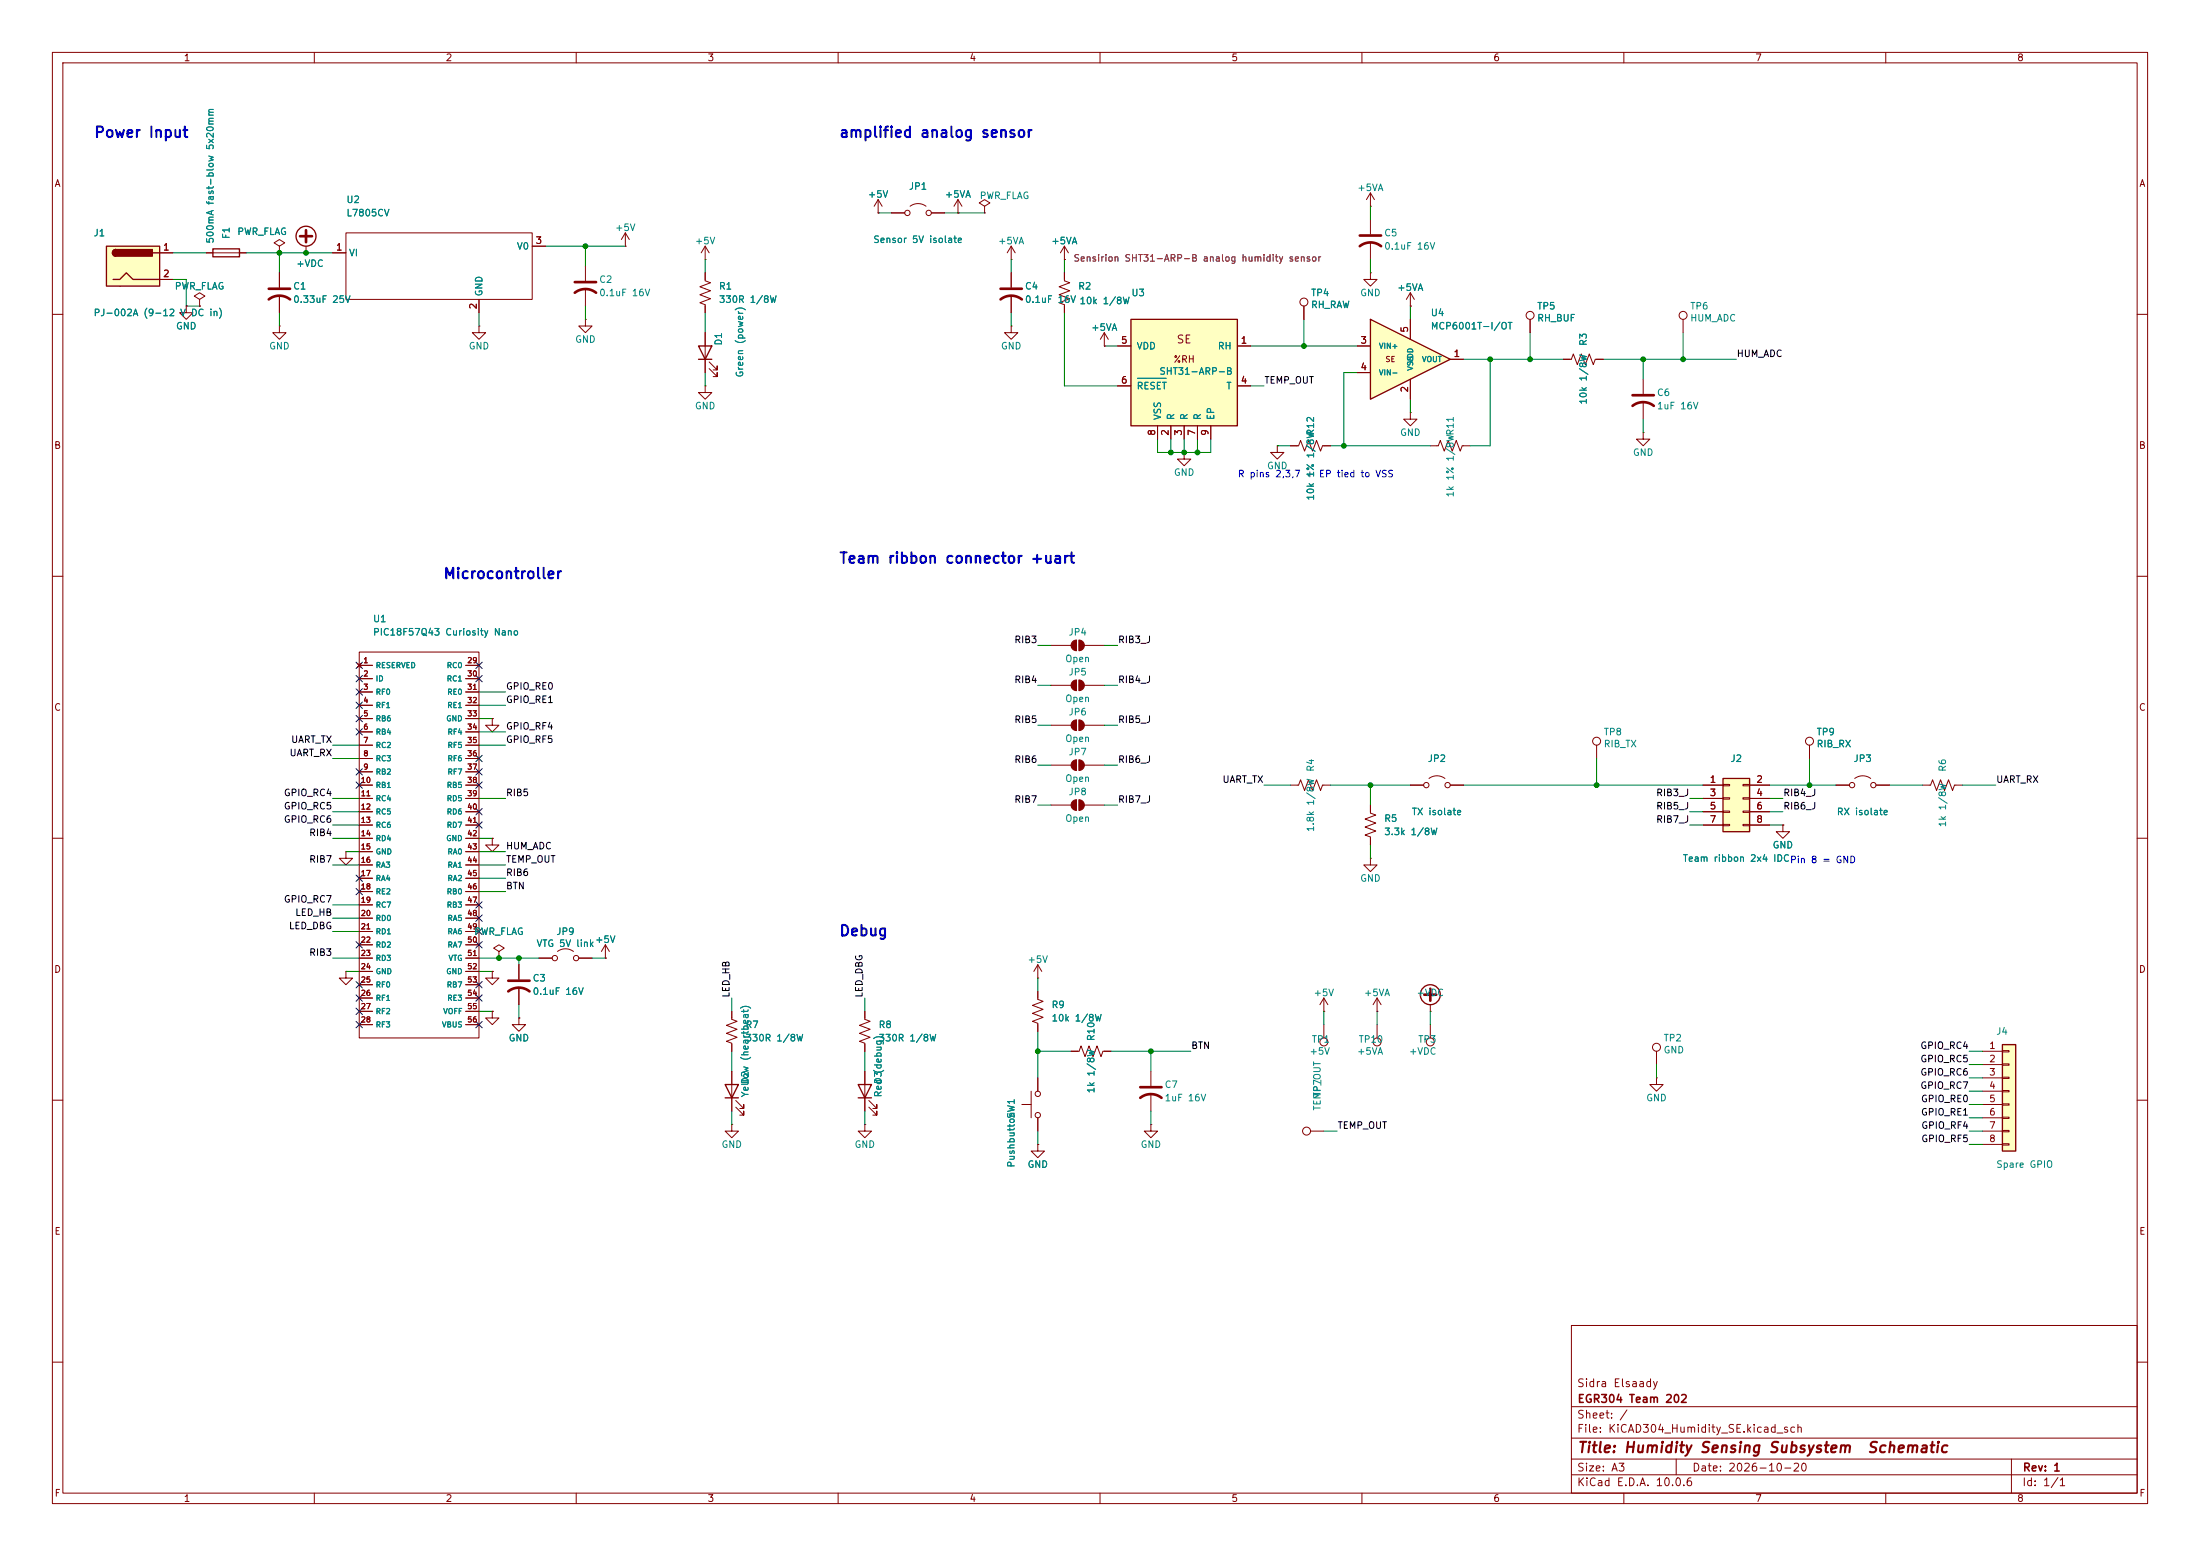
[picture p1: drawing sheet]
<svg xmlns="http://www.w3.org/2000/svg" width="420mm" height="297mm" viewBox="0 0 420 297" stroke-linecap="round" stroke-linejoin="round" font-family="sans-serif">
<g fill="none" stroke="#840000" stroke-width=".19">
<path d="M10 10h400v277h-400zM12 12h396v273h-396zM60 10v2M110 10v2M160 10v2M210 10v2M260 10v2M310 10v2M360 10v2M188 39.4l1-.7-1-.6-1.1 .6 1.1 .7v1.2M134.6 52.1v1.5l1 .4-2 .7 2 .8-2 .8 2 .7-2 .8 1 .4v1.5M188 40.6h.1"/>
<path d="M10 60h2M111.8 61v1.2h1.2l-1.2 1.3-1.3-1.3h1.3M111.8 61h.1M313.7 72.4v2.8M313.7 76.7v3.3M408 60h2M273 85.1h1.6l.4-1 .7 2 .8-2 .7 2 .8-2 .8 2 .3-1h1.6M10 110h2M408 110h2M10 160h2M408 160h2M99.1 184.2v2.7"/>
<path d="M99.1 188.5v3.3M139.7 193v1.6l1 .3-2 .8 2 .8-2 .7 2 .8-2 .8 1 .3v1.6M198.1 186.7h.1M198.1 184.2l-.7 1.2M198.1 184.2l.8 1.2M198.1 184.2v2.5M10 210h2M139.7 214.6v1.3h1.3l-1.3 1.3-1.3-1.3h1.3M139.7 214.6h.1M139.7 204.5v7.6M140.5 211.3l1.5 1.6v-.8v.8h-.8M140.5 210.1l1.5 1.5v-.8v.8h-.8"/>
<path d="M165.1 214.6v1.3h1.3l-1.3 1.3-1.3-1.3h1.3M165.1 214.6h.1M165.1 204.5v7.6M165.9 211.3l1.5 1.6v-.8v.8h-.8M165.9 210.1l1.5 1.5v-.8v.8h-.8M316.2 205.7v1.3h1.3l-1.3 1.3-1.2-1.3h1.2M316.2 205.7h.1M316.2 200.7v2.5M408 210h2M300 253h108v32h-108zM10 260h2M300 278.5h108"/>
<path d="M300 274.5h108M300 268.5h108M320 278.5v3M384 278.5v6.5M408 260h2M60 285v2M110 285v2M160 285v2M210 285v2M260 285v2M300 281.5h108M310 285v2"/>
<path d="M360 285v2"/>
<circle cx="316.2" cy="199.9" r=".76"/>
</g>
<path d="M311.7 77.5a3.3 3.3 0 0 1 4 0M311.7 75.4h4M97 189.2a3.3 3.3 0 0 1 4.1 0M97 187.2h4.1" fill="none" stroke="#840000" stroke-width=".51"/>
<path d="M138.4 207h2.6l-1.3 2.6zM138.4 209.6h2.6M163.8 207h2.6l-1.3 2.6zM163.8 209.6h2.6" fill="none" stroke="#840000" stroke-width=".25"/>
<path d="M382.3 199.4h2.5v20.3h-2.5z" fill="#ffffc2"/>
<path d="M382.3 199.4h2.5v20.3h-2.5z" fill="none" stroke="#840000" stroke-width=".25"/>
<g fill="none" stroke="#840000" stroke-width=".19">
<path d="M203.2 52.1v1.5l1 .4-2 .7 2 .8-2 .8 2 .7-2 .8 1 .4v1.5M210.8 66h.1M210.8 63.5l-.7 1.3M210.8 63.5l.8 1.3M210.8 63.5v2.5M68.2 126.6l.8 .8M68.6 124.5h22.8v73.6h-22.8zM68.6 127h2.5M68.6 129.5h2.5M68.6 132.1h2.5M68.6 134.6h2.5M68.6 137.2h2.5"/>
<path d="M68.6 139.7h2.5M69 126.6l-.8 .8M88.9 127h2.5M88.9 129.5h2.5M88.9 132.1h2.5M88.9 134.6h2.5M88.9 137.2h2.5M88.9 139.7h2.5M94 137.2v1.2h1.2l-1.2 1.3-1.3-1.3h1.3M94 137.2h.1M200.7 130.8h3.8M200.7 123.2h3.8"/>
<path d="M200.7 138.4h3.8M205.5 122.2v2M205.5 129.8v2M205.5 137.4v2M206 122.2v2M206 129.8v2M206 137.4v2M207 130.8h3.8M207 123.2h3.8M207 138.4h3.8M68.6 149.9h2.5M68.6 142.2h2.5"/>
<path d="M68.6 144.8h2.5M68.6 147.3h2.5M68.6 152.4h2.5M68.6 154.9h2.5M68.6 157.5h2.5M88.9 149.9h2.5M88.9 142.2h2.5M88.9 144.8h2.5M88.9 147.3h2.5M88.9 152.4h2.5M88.9 154.9h2.5M88.9 157.5h2.5"/>
<path d="M340.4 157.5v1.3h1.2l-1.2 1.2-1.3-1.2h1.3M340.4 157.5h.1M345.4 142.2v2.6M350.5 149.9h2.6M354.1 148.6a2.54 2.54 0 0 1 3 0M358.1 149.9h2.6M367 149.9h1.6l.3-1.1 .8 2.1 .8-2.1 .7 2.1 .8-2.1 .7 2.1 .4-1h1.5M68.6 160h2.5M68.6 162.6h2.5M68.6 165.1h2.5M68.6 167.6h2.5M68.6 170.2h2.5"/>
<path d="M68.6 172.7h2.5M68.6 175.3h2.5M68.6 177.8h2.5M88.9 160h2.5M88.9 162.6h2.5M88.9 165.1h2.5M88.9 167.6h2.5M88.9 170.2h2.5M88.9 172.7h2.5M88.9 175.3h2.5M88.9 177.8h2.5M94 160v1.3h1.2l-1.2 1.3-1.3-1.3h1.3"/>
<path d="M94 160h.1M68.6 180.3h2.5M68.6 182.9h2.5M68.6 185.4h2.5M68.6 188h2.5M68.6 190.5h2.5M68.6 193h2.5M68.6 195.6h2.5M88.9 180.3h2.5M88.9 182.9h2.5M88.9 185.4h2.5M88.9 188h2.5"/>
<path d="M88.9 190.5h2.5M88.9 193h2.5M88.9 195.6h2.5M94 193v1.3h1.2l-1.2 1.3-1.3-1.3h1.3M94 193h.1M94 185.4v1.3h1.2l-1.2 1.3-1.3-1.3h1.3M94 185.4h.1M378.5 200.7h3.8M378.5 203.2h3.8M378.5 205.7h3.8M378.5 208.3h3.8M378.5 210.8h3.8"/>
<path d="M378.5 213.4h3.8M378.5 215.9h3.8M378.5 218.4h3.8M382.3 200.5h1.2v.3h-1.2zM382.3 203.1h1.2v.2h-1.2zM382.3 205.6h1.2v.3h-1.2zM382.3 208.2h1.2v.2h-1.2zM382.3 210.7h1.2v.2h-1.2zM382.3 213.2h1.2v.3h-1.2zM382.3 215.8h1.2v.2h-1.2zM382.3 218.3h1.2v.3h-1.2z"/>
<circle cx="345.4" cy="141.5" r=".76"/>
<circle cx="353.6" cy="149.9" r=".51"/>
<circle cx="357.6" cy="149.9" r=".51"/>
</g>
<g fill="#840000" stroke="#840000" stroke-width=".19">
<path d="M204.8 130.1l.7-.3v2a1.02 1.02 0 0 1-.9-.6 1.02 1.02 0 0 1 .2-1.1z"/>
<path d="M206 129.8a1.02 1.02 0 0 1 1 1 1.02 1.02 0 0 1-1 1z"/>
<path d="M204.8 122.5l.7-.3v2a1.02 1.02 0 0 1-.9-.6 1.02 1.02 0 0 1 .2-1.1z"/>
<path d="M206 122.2a1.02 1.02 0 0 1 1 1 1.02 1.02 0 0 1-1 1z"/>
<path d="M204.8 137.7l.7-.3v2a1.02 1.02 0 0 1-.9-.6 1.02 1.02 0 0 1 .2-1.1z"/>
<path d="M206 137.4a1.02 1.02 0 0 1 1 1 1.02 1.02 0 0 1-1 1z"/>
</g>
<path d="M215.9 61h20.3v20.3h-20.3z" fill="#ffffc2"/>
<g fill="none" stroke="#840000" stroke-width=".25">
<path d="M40.6 47.5h5.1v1.5h-5.1zM133.3 66h2.6l-1.3 2.6zM133.3 68.6h2.6M215.9 61h20.3v20.3h-20.3z"/>
<circle cx="58.4" cy="45.1" r="1.9"/>
</g>
<g fill="none" stroke="#840000" stroke-width=".19">
<path d="M22.9 54.6h.1M38.1 57.2l1-.7-1-.6-1 .6 1 .7v1.2M38.1 58.4h.1M39.4 48.3h7.6M58.4 48.3h.1M58.4 47v1.3M63.5 48.3h2.5M66 44.5h35.6v12.7h-35.6zM91.4 57.2v2.5M101.6 47h2.5M111.8 50.8v2.8M111.8 55.1v3.3"/>
<path d="M119.4 47h.1M119.4 44.5l-.8 1.2M119.4 44.5l.7 1.2M119.4 44.5v2.5M134.6 49.5h.1M134.6 47l-.7 1.3M134.6 47l.8 1.3M134.6 47v2.5M53.3 62.2v1.3h1.3l-1.3 1.3-1.2-1.3h1.2M53.3 62.2h.1M134.6 73.7v1.2h1.3l-1.3 1.3-1.3-1.3h1.3M134.6 73.7h.1"/>
<path d="M134.6 63.5v7.6M135.4 70.4l1.5 1.5v-.8v.8h-.8M135.4 69.1l1.5 1.5v-.7v.7h-.8M213.4 66h2.5M213.4 73.7h2.5M236.2 66h2.6M236.2 73.7h2.6M321.3 61v2.5M221 81.3v2.5M223.5 81.3v2.5M226.1 86.4v1.2h1.2l-1.2 1.3-1.3-1.3h1.3M226.1 86.4h.1"/>
<path d="M226.1 81.3v2.5M228.6 81.3v2.5M231.1 81.3v2.5M243.8 85.1v1.3h1.3l-1.3 1.2-1.2-1.2h1.2M243.8 85.1h.1M246.4 85.1h1.5l.4-1 .7 2 .8-2 .8 2 .7-2 .8 2 .4-1h1.5M313.7 82.6v1.2h1.3l-1.3 1.3-1.3-1.3h1.3M313.7 82.6h.1M269.2 149.9h2.6M272.8 148.6a2.54 2.54 0 0 1 3 0M276.9 149.9h2.5M304.8 142.2v2.6"/>
<path d="M95.2 181.6l1.1-.6-1.1-.7-1 .7 1 .6v1.3M95.2 182.9h.1M99.1 194.3v1.3h1.2l-1.2 1.3-1.3-1.3h1.3M99.1 194.3h.1M102.9 182.9h2.5M106.4 181.6a2.54 2.54 0 0 1 3.1 0M110.5 182.9h2.5M115.6 182.9h.1M115.6 180.3l-.8 1.3M115.6 180.3l.7 1.3M115.6 180.3v2.6M195.1 210.8h1.7"/>
<path d="M196.8 208.3v5.1M198.1 218.4v1.3h1.3l-1.3 1.3-1.3-1.3h1.3M198.1 218.4h.1M198.1 205.7v2.6M198.1 213.4v2.5M250.2 215.9h2.5"/>
<circle cx="321.3" cy="60.2" r=".76"/>
<circle cx="272.3" cy="149.9" r=".51"/>
<circle cx="276.4" cy="149.9" r=".51"/>
<circle cx="304.8" cy="141.5" r=".76"/>
<circle cx="105.9" cy="182.9" r=".51"/>
<circle cx="110" cy="182.9" r=".51"/>
<circle cx="198.1" cy="208.8" r=".51"/>
<circle cx="198.1" cy="212.9" r=".51"/>
<circle cx="249.4" cy="215.9" r=".76"/>
</g>
<path d="M217.1 72.2h5.5" fill="none" stroke="#008484" stroke-width=".19"/>
<path d="M57.3 45.1h2.3M58.4 43.9v2.3M109.7 55.9a3.3 3.3 0 0 1 4.1 0M109.7 53.8h4.1" fill="none" stroke="#840000" stroke-width=".51"/>
<path d="M20.3 47h10.2v7.6h-10.2z" fill="#ffffc2"/>
<path d="M20.3 47h10.2v7.6h-10.2zM21.6 53.3h1.3l1.2-1.2 1.3 1.2h5.1M22.1 47.6a.64 .64 0 0 0-.6 .7 .64 .64 0 0 0 .6 .6M29.2 48.3h1.3" fill="none" stroke="#840000" stroke-width=".25"/>
<g fill="#840000" stroke="#840000" stroke-width=".25">
<path d="M21.6 47.8l.5-.2v1.3a.63 .63 0 0 1-.6-.4 .63 .63 0 0 1 .1-.7z"/>
<path d="M22.1 47.6h7v1.3h-7z"/>
</g>
<path d="M30.5 48.3h2.5M30.5 53.3h2.5M35.6 58.4v1.3h1.2l-1.2 1.3-1.3-1.3h1.3M35.6 58.4h.1M53.3 47l1.1-.6-1.1-.7-1 .7 1 .6v1.3M53.3 48.3h.1M53.3 52.1v2.8M53.3 56.4v3.3" fill="none" stroke="#840000" stroke-width=".19"/>
<path d="M51.3 57.2a3.3 3.3 0 0 1 4.1 0M51.3 55.1h4.1" fill="none" stroke="#840000" stroke-width=".51"/>
<path d="M328.9 148.6h5.1v10.2h-5.1z" fill="#ffffc2"/>
<path d="M328.9 148.6h5.1v10.2h-5.1z" fill="none" stroke="#840000" stroke-width=".25"/>
<g fill="none" stroke="#840000" stroke-width=".19">
<path d="M269.2 78.7v1.3h1.3l-1.3 1.3-1.2-1.3h1.2M269.2 78.7h.1M298.4 68.6h1.6l.4-1 .7 2 .8-2 .7 2 .8-2 .8 2 .3-1h1.6M325.1 149.9h3.8M325.1 152.4h3.8M325.1 154.9h3.8M325.1 157.5h3.8M328.9 149.7h1.3v.3h-1.3zM328.9 152.3h1.3v.2h-1.3zM328.9 154.8h1.3v.3h-1.3zM328.9 157.4h1.3v.2h-1.3zM332.7 149.7h1.3v.3h-1.3z"/>
<path d="M332.7 152.3h1.3v.2h-1.3zM332.7 154.8h1.3v.3h-1.3zM332.7 157.4h1.3v.2h-1.3zM334 149.9h3.8M334 152.4h3.8M334 154.9h3.8M334 157.5h3.8"/>
</g>
<path d="M261.6 61l15.3 7.6-15.3 7.6z" fill="#ffffc2"/>
<g fill="none" stroke="#840000" stroke-width=".25">
<path d="M261.6 61l15.3 7.6-15.3 7.6z"/>
<circle cx="273" cy="189.9" r="1.9"/>
</g>
<g fill="none" stroke="#840000" stroke-width=".19">
<path d="M167.6 38.1l-.7 1.3M167.6 38.1l.8 1.3M167.6 38.1v2.5M173.7 39.4a2.53 2.53 0 0 1 3.1 0M182.9 38.1l-.8 1.3M182.9 38.1l.7 1.3M182.9 38.1v2.5M261.6 39.4h.1M261.6 36.8v2.6M261.6 36.8l-.7 1.3M261.6 36.8l.8 1.3M30.5 48.3h2.5"/>
<path d="M30.5 53.3h2.5M35.6 58.4h.1M38.1 58.4h.1M39.4 48.3h1.2M45.7 48.3h1.3M53.3 48.3h.1M53.3 52.1v2.8M53.3 56.4v3.3M58.4 48.3h.1M63.5 48.3h2.5M91.4 57.2v2.5M101.6 47h2.5"/>
<path d="M134.6 52.1v1.2M134.6 58.4v1.3M167.6 40.6h.1M170.2 40.6h2.5M177.8 40.6h2.5M182.9 40.6h.1M193 49.5h.1M193 47v2.5M193 52.1v2.8M193 56.4v3.3M193 47l-.7 1.3M193 47l.8 1.3"/>
<path d="M203.2 49.5h.1M203.2 47l-.8 1.3M203.2 47l.8 1.3M203.2 47v2.5M203.2 52.1v1.2M203.2 58.4v1.3M248.9 58.4v2.6M261.6 52.1v1.2h1.3l-1.3 1.3-1.3-1.3h1.3M261.6 52.1h.1M261.6 41.9v2.8M261.6 46.2v3.3M269.2 58.4h.1"/>
<path d="M269.2 55.9v2.5M269.2 55.9l-.7 1.3M269.2 55.9l.8 1.3M91.4 62.2v1.3h1.3l-1.3 1.3-1.2-1.3h1.2M91.4 62.2h.1M134.6 63.5v2.5M134.6 68.6v2.5M193 62.2v1.3h1.3l-1.3 1.3-1.2-1.3h1.2M193 62.2h.1M210.8 66h.1M213.4 66h2.5M213.4 73.7h2.5"/>
<path d="M236.2 66h2.6M236.2 73.7h2.6M259.1 66h2.5M259.1 71.1h2.5M269.2 61v3.8M269.2 72.4v3.8M276.9 68.6h2.5M292.1 61v2.5M298.4 68.6h1.3M304.8 68.6h1.3M221 81.3v2.5M223.5 81.3v2.5"/>
<path d="M226.1 81.3v2.5M228.6 81.3v2.5M231.1 81.3v2.5M246.4 85.1h1.2M252.7 85.1h1.3M68.2 126.6l.8 .8M68.6 127h2.5M68.6 129.5h2.5M68.6 132.1h2.5M68.6 134.6h2.5M68.6 137.2h2.5M68.6 139.7h2.5"/>
<path d="M69 126.6l-.8 .8M88.9 127h2.5M88.9 129.5h2.5M88.9 132.1h2.5M88.9 134.6h2.5M88.9 137.2h2.5M88.9 139.7h2.5M94 137.2h.1M68.6 149.9h2.5M68.6 142.2h2.5M68.6 144.8h2.5M68.6 147.3h2.5"/>
<path d="M68.6 152.4h2.5M68.6 154.9h2.5M68.6 157.5h2.5M88.9 149.9h2.5M88.9 142.2h2.5M88.9 144.8h2.5M88.9 147.3h2.5M88.9 152.4h2.5M88.9 154.9h2.5M88.9 157.5h2.5M200.7 153.7h3.8M200.7 146.1h3.8"/>
<path d="M205.5 145v2.1M205.5 152.7v2M206 145v2.1M206 152.7v2M207 153.7h3.8M207 146.1h3.8M246.4 149.9h1.5l.4-1.1 .7 2.1 .8-2.1 .8 2.1 .7-2.1 .8 2.1 .4-1h1.5M261.6 153.7v1.5l1 .4-2 .7 2 .8-2 .8 2 .7-2 .8 1 .4v1.5M269.2 149.9h2.6M276.9 149.9h2.5M325.1 149.9h3.8M325.1 152.4h3.8"/>
<path d="M325.1 154.9h3.8M325.1 157.5h3.8M334 149.9h3.8M334 152.4h3.8M334 154.9h3.8M334 157.5h3.8M340.4 157.5h.1M345.4 142.2v2.6M350.5 149.9h2.6M358.1 149.9h2.6M66 162.6v1.2h1.3l-1.3 1.3-1.2-1.3h1.2M66 162.6h.1"/>
<path d="M68.6 160h2.5M68.6 162.6h2.5M68.6 165.1h2.5M68.6 167.6h2.5M68.6 170.2h2.5M68.6 172.7h2.5M68.6 175.3h2.5M68.6 177.8h2.5M88.9 160h2.5M88.9 162.6h2.5M88.9 165.1h2.5M88.9 167.6h2.5"/>
<path d="M88.9 170.2h2.5M88.9 172.7h2.5M88.9 175.3h2.5M88.9 177.8h2.5M94 160h.1M261.6 163.8v1.3h1.3l-1.3 1.3-1.3-1.3h1.3M261.6 163.8h.1M66 185.4v1.3h1.3l-1.3 1.3-1.2-1.3h1.2M66 185.4h.1M68.6 182.9h2.5M68.6 180.3h2.5M68.6 185.4h2.5"/>
<path d="M68.6 188h2.5M68.6 190.5h2.5M68.6 193h2.5M68.6 195.6h2.5M88.9 182.9h2.5M88.9 180.3h2.5M88.9 185.4h2.5M88.9 188h2.5M88.9 190.5h2.5M88.9 193h2.5M88.9 195.6h2.5M94 193h.1"/>
<path d="M94 185.4h.1M95.2 182.9h.1M99.1 194.3h.1M99.1 184.2v2.7M99.1 188.5v3.3M102.9 182.9h2.5M110.5 182.9h2.5M115.6 182.9h.1M139.7 193v1.3M139.7 199.4v1.3M165.1 193v1.6l1 .3-2 .8 2 .8-2 .7 2 .8-2 .8 1 .3v1.6M198.1 189.2v1.6l1 .3-2 .8 2 .8-2 .7 2 .8-2 .7 1 .4v1.6"/>
<path d="M252.7 193h.1M252.7 190.5l-.7 1.3M252.7 190.5l.8 1.3M252.7 190.5v2.5M252.7 195.6v2.5M262.9 193h.1M262.9 190.5l-.8 1.3M262.9 190.5l.8 1.3M262.9 190.5v2.5M262.9 195.6v2.5M273 193h.1M273 191.8v1.2"/>
<path d="M273 195.6v2.5M139.7 204.5v2.5M139.7 209.6v2.5M165.1 204.5v2.5M165.1 209.6v2.5M198.1 218.4h.1M198.1 205.7v2.6M198.1 213.4v2.5M204.5 200.7h1.5l.4-1.1 .7 2.1 .8-2.1 .8 2.1 .7-2.1 .8 2.1 .4-1h1.5M219.7 214.6v1.3h1.3l-1.3 1.3-1.3-1.3h1.3M219.7 214.6h.1M219.7 204.5v2.8"/>
<path d="M219.7 208.8v3.3"/>
<circle cx="173.2" cy="40.6" r=".51"/>
<circle cx="177.3" cy="40.6" r=".51"/>
<circle cx="248.9" cy="57.7" r=".76"/>
<circle cx="292.1" cy="60.2" r=".76"/>
<circle cx="252.7" cy="198.9" r=".76"/>
<circle cx="262.9" cy="198.9" r=".76"/>
<circle cx="273.1" cy="198.9" r=".76"/>
</g>
<path d="M191 57.2a3.3 3.3 0 0 1 4.1 0M191 55.1h4.1M259.6 47a3.3 3.3 0 0 1 4.1 0M259.6 45h4.1M271.9 189.9h2.3M273 188.7v2.3M217.7 209.6a3.3 3.3 0 0 1 4 0M217.7 207.5h4" fill="none" stroke="#840000" stroke-width=".51"/>
<g fill="#840000" stroke="#840000" stroke-width=".19">
<path d="M204.8 153l.7-.3v2a1.02 1.02 0 0 1-.9-.6 1.02 1.02 0 0 1 .2-1.1z"/>
<path d="M206 152.7a1.02 1.02 0 0 1 1 1 1.02 1.02 0 0 1-1 1z"/>
<path d="M204.8 145.3l.7-.3v2.1a1.02 1.02 0 0 1-.9-.7 1.02 1.02 0 0 1 .2-1.1z"/>
<path d="M206 145a1.02 1.02 0 0 1 1 1.1 1.02 1.02 0 0 1-1 1z"/>
</g>
<g fill="none" stroke="#008400" stroke-width=".19">
<path d="M261.6 39.4v2.5M33 48.3h6.4M33 53.3h2.6v5.1h2.5M47 48.3h16.5M53.3 48.3v3.8M53.3 59.7v2.5M91.4 59.7v2.5M104.1 47h15.3M111.8 47v3.8M111.8 58.4v2.6M134.6 49.5v2.6M134.6 59.7v3.8"/>
<path d="M167.6 40.6h2.6M180.3 40.6h7.7M193 49.5v2.6M193 59.7v2.5M203.2 49.5v2.6M203.2 59.7v14h10.2M261.6 49.5v2.6M269.2 58.4v2.6M134.6 71.1v2.6M210.8 66h2.6M238.8 66h20.3M238.8 73.7h2.5"/>
<path d="M248.9 61v5M259.1 71.1h-2.6v14M269.2 76.2v2.5M279.4 68.6h19M284.5 68.6v16.5h-3.8M292.1 63.5v5.1M306.1 68.6h25.4M313.7 68.6v3.8M321.3 63.5v5.1M221 83.8v2.6h10.1v-2.6M223.5 83.8v2.6M226.1 83.8v2.6"/>
<path d="M228.6 83.8v2.6M243.8 85.1h2.6M254 85.1h19M313.7 80v2.6M91.4 132.1h5.1M91.4 137.2h2.6M91.4 139.7h5.1M91.4 134.6h5.1M198.1 138.4h2.6M198.1 123.2h2.6M198.1 130.8h2.6M210.8 138.4h2.6"/>
<path d="M210.8 123.2h2.6M210.8 130.8h2.6M63.5 152.4h5.1M63.5 144.8h5.1M63.5 142.2h5.1M63.5 157.5h5.1M63.5 154.9h5.1M91.4 152.4h5.1M91.4 142.2h5.1M198.1 153.7h2.6M198.1 146.1h2.6M210.8 153.7h2.6"/>
<path d="M210.8 146.1h2.6M241.3 149.9h5.1M254 149.9h15.2M261.6 149.9v3.8M279.4 149.9h45.7M304.8 144.8v5.1M322.6 152.4h2.5M322.6 157.5h2.5M322.6 154.9h2.5M337.8 149.9h12.7M337.8 152.4h2.6M337.8 157.5h2.6"/>
<path d="M337.8 154.9h2.6M345.4 144.8v5.1M360.7 149.9h6.3M374.6 149.9h6.4M63.5 175.3h5.1M63.5 172.7h5.1M63.5 165.1h5.1M63.5 160h5.1M63.5 177.8h5.1M66 162.6h2.6M91.4 165.1h5.1M91.4 162.6h5.1"/>
<path d="M91.4 160h2.6M91.4 170.2h5.1M91.4 167.6h5.1M261.6 161.3v2.5M63.5 182.9h5.1M66 185.4h2.6M91.4 182.9h11.5M91.4 185.4h2.6M91.4 193h2.6M99.1 182.9v1.3M99.1 191.8v2.5M113 182.9h2.6"/>
<path d="M139.7 190.5v2.5M165.1 190.5v2.5M198.1 186.7v2.5M198.1 196.9v8.8M252.7 193v2.6M262.9 193v2.6M273 193v2.6M139.7 200.7v3.8M139.7 212.1v2.5M165.1 200.7v3.8M165.1 212.1v2.5M198.1 215.9v2.5"/>
<path d="M198.1 200.7h6.4M212.1 200.7h15.2M219.7 200.7v3.8M219.7 212.1v2.5M252.7 215.9h2.6M316.2 203.2v2.5M375.9 200.7h2.6M375.9 205.7h2.6M375.9 203.2h2.6M375.9 215.9h2.6M375.9 218.4h2.6M375.9 213.4h2.6"/>
<path d="M375.9 210.8h2.6M375.9 208.3h2.6"/>
</g>
<g fill="none" stroke="#000084" stroke-width=".19">
<path d="M68 136.6l1.2 1.2M68 134l1.2 1.2M68 131.5l1.2 1.2M68 128.9l1.2 1.2M68 139.1l1.2 1.2M68 126.4l1.2 1.2M69.2 136.6l-1.2 1.2M69.2 134l-1.2 1.2M69.2 131.5l-1.2 1.2M69.2 128.9l-1.2 1.2M69.2 139.1l-1.2 1.2M69.2 126.4l-1.2 1.2"/>
<path d="M90.8 126.4l1.2 1.2M90.8 128.9l1.2 1.2M92 126.4l-1.2 1.2M92 128.9l-1.2 1.2M68 146.7l1.2 1.2M68 149.3l1.2 1.2M69.2 149.3l-1.2 1.2M69.2 146.7l-1.2 1.2M90.8 144.2l1.2 1.2M90.8 156.9l1.2 1.2M90.8 154.3l1.2 1.2M90.8 149.3l1.2 1.2"/>
<path d="M90.8 146.7l1.2 1.2M92 144.2l-1.2 1.2M92 156.9l-1.2 1.2M92 154.3l-1.2 1.2M92 149.3l-1.2 1.2M92 146.7l-1.2 1.2M68 179.7l1.2 1.2M68 167l1.2 1.2M68 169.6l1.2 1.2M69.2 167l-1.2 1.2M69.2 179.7l-1.2 1.2M69.2 169.6l-1.2 1.2"/>
<path d="M90.8 179.7l1.2 1.2M90.8 177.2l1.2 1.2M90.8 174.7l1.2 1.2M90.8 172.1l1.2 1.2M92 179.7l-1.2 1.2M92 177.2l-1.2 1.2M92 174.7l-1.2 1.2M92 172.1l-1.2 1.2M68 192.4l1.2 1.2M68 189.9l1.2 1.2M68 195l1.2 1.2M68 187.4l1.2 1.2"/>
<path d="M69.2 192.4l-1.2 1.2M69.2 189.9l-1.2 1.2M69.2 195l-1.2 1.2M69.2 187.4l-1.2 1.2M90.8 187.4l1.2 1.2M90.8 189.9l1.2 1.2M90.8 195l1.2 1.2M92 187.4l-1.2 1.2M92 189.9l-1.2 1.2M92 195l-1.2 1.2"/>
</g>
<path d="M217.1 72.2h5.5" fill="none" stroke="#008484" stroke-width=".19"/>
<g fill="#008400" stroke="#008400" stroke-width=".19">
<circle cx="99.1" cy="182.9" r=".46"/>
<circle cx="95.2" cy="182.9" r=".46"/>
<circle cx="111.8" cy="47" r=".46"/>
<circle cx="53.3" cy="48.3" r=".46"/>
<circle cx="58.4" cy="48.3" r=".46"/>
<circle cx="313.7" cy="68.6" r=".46"/>
<circle cx="321.3" cy="68.6" r=".46"/>
<circle cx="256.5" cy="85.1" r=".46"/>
<circle cx="284.5" cy="68.6" r=".46"/>
<circle cx="292.1" cy="68.6" r=".46"/>
<circle cx="219.7" cy="200.7" r=".46"/>
<circle cx="198.1" cy="200.7" r=".46"/>
<circle cx="261.6" cy="149.9" r=".46"/>
<circle cx="304.8" cy="149.9" r=".46"/>
<circle cx="223.5" cy="86.4" r=".46"/>
<circle cx="226.1" cy="86.4" r=".46"/>
<circle cx="228.6" cy="86.4" r=".46"/>
<circle cx="248.9" cy="66" r=".46"/>
<circle cx="345.4" cy="149.9" r=".46"/>
</g>
<g font-size="2" fill="#0000c2">
<text x="17.8" y="26.8">Power Input</text>
<text x="160.1" y="26.8">amplified analog sensor</text>
<text x="84.5" y="111">Microcontroller</text>
<text x="160.1" y="108">Team ribbon connector +uart</text>
<text x="160.1" y="179.2">Debug</text>
</g>
<g font-size="2" fill="#840000">
<text x="301" y="277.8">Title: Humidity Sensing Subsystem</text>
<text x="356.3" y="277.8">Schematic</text>
</g>
<g font-size="1.5" fill="#840000">
<text x="224.5" y="65.9">SE</text>
<text x="300.9" y="265.1">Sidra Elsaady</text>
<text x="301" y="268.1">EGR304 Team 202</text>
<text x="300.9" y="273.8">File: KiCAD304_Humidity_SE.kicad_sch</text>
<text x="300.9" y="271.1">Sheet: /</text>
<text x="300.9" y="281.2">Size: A3</text>
<text x="322.9" y="281.2">Date: 2026-10-20</text>
<text x="386" y="281.2">Rev: 1</text>
<text x="300.9" y="284">KiCad E.D.A. 10.0.6</text>
<text x="385.9" y="284">Id: 1/1</text>
</g>
<g font-size="1.3" fill="#840000">
<text x="35" y="12">1</text>
<text x="85" y="12">2</text>
<text x="135" y="12">3</text>
<text x="185" y="12">4</text>
<text x="235" y="12">5</text>
<text x="285" y="12">6</text>
<text x="335" y="12">7</text>
<text x="385" y="12">8</text>
<text x="10.3" y="36">A</text>
<text x="408.3" y="36">A</text>
<text x="102.1" y="46.9">3</text>
<text x="31" y="48.1">1</text>
<text x="31" y="53.2">2</text>
<text x="64" y="48.1">1</text>
<text x="91.3" y="59.2" transform="rotate(-90 91.3 59.2)">2</text>
<text x="213.9" y="65.9">5</text>
<text x="236.8" y="65.9">1</text>
<text x="259.6" y="65.9">3</text>
<text x="269.1" y="63.6" transform="rotate(-90 269.1 63.6)">5</text>
<text x="223.9" y="69.5">%RH</text>
<text x="259.6" y="71">4</text>
<text x="277.4" y="68.4">1</text>
<text x="213.9" y="73.5">6</text>
<text x="236.8" y="73.5">4</text>
<text x="269.1" y="75" transform="rotate(-90 269.1 75)">2</text>
<text x="220.8" y="83.3" transform="rotate(-90 220.8 83.3)">8</text>
<text x="223.4" y="83.3" transform="rotate(-90 223.4 83.3)">2</text>
<text x="225.9" y="83.3" transform="rotate(-90 225.9 83.3)">3</text>
<text x="228.5" y="83.3" transform="rotate(-90 228.5 83.3)">7</text>
<text x="231" y="83.3" transform="rotate(-90 231 83.3)">9</text>
<text x="10.2" y="86">B</text>
<text x="408.2" y="86">B</text>
<text x="10.2" y="136">C</text>
<text x="408.2" y="136">C</text>
<text x="326.3" y="149.7">1</text>
<text x="335.2" y="149.7">2</text>
<text x="326.3" y="152.3">3</text>
<text x="326.3" y="154.8">5</text>
<text x="335.2" y="152.3">4</text>
<text x="335.2" y="154.8">6</text>
<text x="326.3" y="157.3">7</text>
<text x="335.2" y="157.3">8</text>
<text x="10.2" y="186">D</text>
<text x="408.2" y="186">D</text>
<text x="379.6" y="200.5">1</text>
<text x="379.6" y="203.1">2</text>
<text x="379.6" y="205.6">3</text>
<text x="379.6" y="208.1">4</text>
<text x="379.6" y="210.7">5</text>
<text x="379.6" y="213.2">6</text>
<text x="379.6" y="215.8">7</text>
<text x="379.6" y="218.3">8</text>
<text x="10.3" y="236">E</text>
<text x="408.3" y="236">E</text>
<text x="10.3" y="286">F</text>
<text x="35" y="287">1</text>
<text x="85" y="287">2</text>
<text x="135" y="287">3</text>
<text x="185" y="287">4</text>
<text x="235" y="287">5</text>
<text x="285" y="287">6</text>
<text x="335" y="287">7</text>
<text x="385" y="287">8</text>
<text x="408.3" y="286">F</text>
</g>
<g font-size="1.3" fill="#008484">
<text x="66" y="39.1">U2</text>
<text x="66" y="41.6">L7805CV</text>
<text x="165.6" y="38">+5V</text>
<text x="173.4" y="36.5">JP1</text>
<text x="180.3" y="38">+5VA</text>
<text x="186.9" y="38.3">PWR_FLAG</text>
<text x="259" y="36.8">+5VA</text>
<text x="17.8" y="45.4">J1</text>
<text x="41.1" y="46.6" transform="rotate(-90 41.1 46.6)">500mA fast-blow 5x20mm</text>
<text x="44.1" y="45.7" transform="rotate(-90 44.1 45.7)">F1</text>
<text x="45.2" y="45.2">PWR_FLAG</text>
<text x="98.6" y="48">V0</text>
<text x="117.3" y="44.4">+5V</text>
<text x="132.6" y="46.9">+5V</text>
<text x="166.6" y="46.7">Sensor 5V isolate</text>
<text x="190.4" y="46.9">+5VA</text>
<text x="200.6" y="46.9">+5VA</text>
<text x="264.1" y="45.4">C5</text>
<text x="264.1" y="48">0.1uF 16V</text>
<text x="56.5" y="51.3">+VDC</text>
<text x="66.5" y="49.2">VI</text>
<text x="33.3" y="55.6">PWR_FLAG</text>
<text x="55.9" y="55.6">C1</text>
<text x="55.9" y="58.1">0.33uF 25V</text>
<text x="92.4" y="56.7" transform="rotate(-90 92.4 56.7)">GND</text>
<text x="114.3" y="54.3">C2</text>
<text x="114.3" y="56.8">0.1uF 16V</text>
<text x="137.1" y="55.6">R1</text>
<text x="137.1" y="58.1">330R 1/8W</text>
<text x="195.6" y="55.6">C4</text>
<text x="195.6" y="58.1">0.1uF 16V 10k 1/8W</text>
<text x="205.7" y="55.6">R2</text>
<text x="215.9" y="56.8">U3</text>
<text x="250.2" y="56.8">TP4</text>
<text x="250.2" y="59.1">RH_RAW</text>
<text x="259.6" y="56.8">GND</text>
<text x="266.6" y="55.8">+5VA</text>
<text x="293.4" y="59.4">TP5</text>
<text x="322.6" y="59.4">TP6</text>
<text x="17.8" y="60.7">PJ-002A (9-12 V DC in)</text>
<text x="33.5" y="63.2">GND</text>
<text x="109.7" y="65.7">GND</text>
<text x="208.2" y="63.4">+5VA</text>
<text x="273" y="60.7">U4</text>
<text x="273" y="63.2">MCP6001T-I/OT</text>
<text x="293.4" y="61.7">RH_BUF</text>
<text x="322.6" y="61.7">HUM_ADC</text>
<text x="51.3" y="67">GND</text>
<text x="89.4" y="67">GND</text>
<text x="138.1" y="66.1" transform="rotate(-90 138.1 66.1)">D1</text>
<text x="191" y="67">GND</text>
<text x="216.9" y="67">VDD</text>
<text x="221.2" y="71.8">SHT31-ARP-B</text>
<text x="232.4" y="67">RH</text>
<text x="303.2" y="66.1" transform="rotate(-90 303.2 66.1)">R3</text>
<text x="142.2" y="72.2" transform="rotate(-90 142.2 72.2)">Green (power)</text>
<text x="216.9" y="74.6">RESET</text>
<text x="234" y="74.6">T</text>
<text x="303.2" y="77.3" transform="rotate(-90 303.2 77.3)">10k 1/8W</text>
<text x="316.2" y="75.9">C6</text>
<text x="132.6" y="78.4">GND</text>
<text x="221.9" y="80.3" transform="rotate(-90 221.9 80.3)">VSS</text>
<text x="224.5" y="80.3" transform="rotate(-90 224.5 80.3)">R</text>
<text x="227" y="80.3" transform="rotate(-90 227 80.3)">R</text>
<text x="229.6" y="80.3" transform="rotate(-90 229.6 80.3)">R</text>
<text x="232.1" y="80.3" transform="rotate(-90 232.1 80.3)">EP</text>
<text x="251.2" y="83.3" transform="rotate(-90 251.2 83.3)">R12</text>
<text x="267.2" y="83.5">GND</text>
<text x="316.2" y="78.4">1uF 16V</text>
<text x="241.8" y="89.9">GND</text>
<text x="311.6" y="87.3">GND</text>
<text x="224" y="91.1">GND</text>
<text x="251.2" y="95.6" transform="rotate(-90 251.2 95.6)">10k 1% 1/8W</text>
<text x="277.8" y="95" transform="rotate(-90 277.8 95)">1k 1% 1/8WR11</text>
<text x="71.1" y="119.1">U1</text>
<text x="71.1" y="121.6">PIC18F57Q43 Curiosity Nano</text>
<text x="203.9" y="121.6">JP4</text>
<text x="203.3" y="126.7">Open</text>
<text x="203.9" y="129.2">JP5</text>
<text x="203.3" y="134.3">Open</text>
<text x="203.9" y="136.9">JP6</text>
<text x="203.3" y="141.9">Open</text>
<text x="306.1" y="140.7">TP8</text>
<text x="306.1" y="142.9">RIB_TX</text>
<text x="346.7" y="140.7">TP9</text>
<text x="346.7" y="142.9">RIB_RX</text>
<text x="203.3" y="149.6">Open</text>
<text x="203.9" y="144.5">JP7</text>
<text x="251.2" y="147.4" transform="rotate(-90 251.2 147.4)">R4</text>
<text x="272.5" y="145.7">JP2</text>
<text x="330.3" y="145.7">J2</text>
<text x="353.7" y="145.7">JP3</text>
<text x="371.8" y="147.4" transform="rotate(-90 371.8 147.4)">R6</text>
<text x="203.9" y="152.1">JP8</text>
<text x="269.4" y="155.9">TX isolate</text>
<text x="350.5" y="155.9">RX isolate</text>
<text x="203.3" y="157.2">Open</text>
<text x="251.2" y="158.9" transform="rotate(-90 251.2 158.9)">1.8k 1/8W</text>
<text x="264.1" y="157.2">R5</text>
<text x="264.1" y="159.7">3.3k 1/8W</text>
<text x="371.8" y="158" transform="rotate(-90 371.8 158)">1k 1/8W</text>
<text x="321.2" y="164.8">Team ribbon 2x4 IDCPin 8 = GND</text>
<text x="321.2" y="164.8">Team ribbon 2x4 IDC</text>
<text x="338.3" y="162.3">GND</text>
<text x="259.6" y="168.6">GND</text>
<text x="90.4" y="178.8">PWR_FLAG</text>
<text x="106.1" y="178.8">JP9</text>
<text x="102.3" y="181">VTG 5V link</text>
<text x="113.5" y="180.3">+5V</text>
<text x="196.1" y="184.1">+5V</text>
<text x="101.6" y="187.7">C3</text>
<text x="101.6" y="190.2">0.1uF 16V</text>
<text x="250.7" y="190.4">+5V</text>
<text x="260.3" y="190.4">+5VA</text>
<text x="270.3" y="190.4">+VDC</text>
<text x="142.2" y="196.5">R7</text>
<text x="167.6" y="196.5">R8</text>
<text x="200.6" y="192.7">R9</text>
<text x="200.6" y="195.3">10k 1/8W</text>
<text x="381" y="197.8">J4</text>
<text x="97" y="199.1">GND</text>
<text x="142.2" y="199.1">330R 1/8W</text>
<text x="167.6" y="199.1">330R 1/8W</text>
<text x="209.2" y="198.8" transform="rotate(-90 209.2 198.8)">R10</text>
<text x="249.9" y="201.6">+5V</text>
<text x="250.3" y="199.3">TP1</text>
<text x="259" y="201.6">+5VA</text>
<text x="259.3" y="199.3">TP10</text>
<text x="268.9" y="201.6">+VDC</text>
<text x="270.6" y="199.3">TP3</text>
<text x="317.5" y="199.1">TP2</text>
<text x="317.5" y="201.4">GND</text>
<text x="143.2" y="209.6" transform="rotate(-90 143.2 209.6)">Yellow (heartbeat)</text>
<text x="143.2" y="207" transform="rotate(-90 143.2 207)">D2</text>
<text x="168.6" y="209.6" transform="rotate(-90 168.6 209.6)">Red (debug)</text>
<text x="168.6" y="207" transform="rotate(-90 168.6 207)">D3</text>
<text x="209.2" y="208.8" transform="rotate(-90 209.2 208.8)">1k 1/8W</text>
<text x="222.2" y="208">C7</text>
<text x="252.4" y="209.6" transform="rotate(-90 252.4 209.6)">TP7</text>
<text x="252.4" y="207.3" transform="rotate(-90 252.4 207.3)">_OUT</text>
<text x="194" y="213.7" transform="rotate(-90 194 213.7)">SW1</text>
<text x="222.2" y="210.5">1uF 16V</text>
<text x="252.4" y="212.1" transform="rotate(-90 252.4 212.1)">TEM</text>
<text x="314.2" y="210.5">GND</text>
<text x="137.6" y="219.4">GND</text>
<text x="163" y="219.4">GND</text>
<text x="217.6" y="219.4">GND</text>
<text x="194" y="223" transform="rotate(-90 194 223)">Pushbutton</text>
<text x="196.1" y="223.2">GND</text>
<text x="381" y="223.2">Spare GPIO</text>
</g>
<text font-size="1.3" fill="#840084" x="204.8" y="50.2">Sensirion SHT31-ARP-B analog humidity sensor</text>
<g font-size="1.3">
<text x="331.4" y="68.5">HUM_ADC</text>
<text x="241.3" y="73.5">TEMP_OUT</text>
<text x="193.5" y="123.1">RIB3</text>
<text x="213.3" y="123.1">RIB3_J</text>
<text x="96.5" y="132">GPIO_RE0</text>
<text x="193.5" y="130.7">RIB4</text>
<text x="213.3" y="130.7">RIB4_J</text>
<text x="96.5" y="134.5">GPIO_RE1</text>
<text x="55.5" y="142.1">UART_TX</text>
<text x="96.5" y="139.6">GPIO_RF4</text>
<text x="96.5" y="142.1">GPIO_RF5</text>
<text x="193.5" y="138.3">RIB5</text>
<text x="213.3" y="138.3">RIB5_J</text>
<text x="55.2" y="144.7">UART_RX</text>
<text x="193.5" y="145.9">RIB6</text>
<text x="213.3" y="145.9">RIB6_J</text>
<text x="233.3" y="149.7">UART_TX</text>
<text x="381" y="149.7">UART_RX</text>
<text x="54.1" y="152.3">GPIO_RC4</text>
<text x="54.1" y="154.8">GPIO_RC5</text>
<text x="96.5" y="152.3">RIB5</text>
<text x="193.5" y="153.5">RIB7</text>
<text x="213.3" y="153.5">RIB7_J</text>
<text x="316.1" y="152.3">RIB3_J</text>
<text x="316.1" y="154.8">RIB5_J</text>
<text x="340.3" y="152.3">RIB4_J</text>
<text x="340.3" y="154.8">RIB6_J</text>
<text x="54.1" y="157.4">GPIO_RC6</text>
<text x="58.9" y="159.9">RIB4</text>
<text x="316.1" y="157.4">RIB7_J</text>
<text x="58.9" y="165">RIB7</text>
<text x="96.5" y="167.5">RIB6</text>
<text x="96.5" y="165">TEMP_OUT</text>
<text x="96.5" y="162.4">HUM_ADC</text>
<text x="54.1" y="172.6">GPIO_RC7</text>
<text x="96.5" y="170.1">BTN</text>
<text x="55" y="177.7">LED_DBG</text>
<text x="56.3" y="175.1">LED_HB</text>
<text x="58.9" y="182.8">RIB3</text>
<text x="139.6" y="190.5" transform="rotate(-90 139.6 190.5)">LED_HB</text>
<text x="165" y="190.5" transform="rotate(-90 165 190.5)">LED_DBG</text>
<text x="227.3" y="200.5">BTN</text>
<text x="366.5" y="200.5">GPIO_RC4</text>
<text x="366.5" y="203.1">GPIO_RC5</text>
<text x="366.5" y="205.6">GPIO_RC6</text>
<text x="366.5" y="208.2">GPIO_RC7</text>
<text x="255.2" y="215.8">TEMP_OUT</text>
<text x="366.6" y="210.7">GPIO_RE0</text>
<text x="366.6" y="213.2">GPIO_RE1</text>
<text x="366.7" y="215.8">GPIO_RF4</text>
<text x="366.7" y="218.3">GPIO_RF5</text>
</g>
<text font-size="1.3" fill="#0000c2" x="236.2" y="91.4">R pins 2,3,7 + EP tied to VSS</text>
<g font-size="1" fill="#008484">
<text x="263.1" y="66.8">VIN+</text>
<text x="263.1" y="71.9">VIN-</text>
<text x="270" y="70.9" transform="rotate(-90 270 70.9)">VSS</text>
<text x="270" y="69.4" transform="rotate(-90 270 69.4)">VDD</text>
<text x="271.4" y="69.3">VOUT</text>
<text x="71.6" y="127.8">RESERVED</text>
<text x="71.6" y="130.3">ID</text>
<text x="85.2" y="127.8">RC0</text>
<text x="85.2" y="130.3">RC1</text>
<text x="71.6" y="132.8">RF0</text>
<text x="71.6" y="135.4">RF1</text>
<text x="71.6" y="137.9">RB6</text>
<text x="85.1" y="137.9">GND</text>
<text x="85.3" y="132.8">RE0</text>
<text x="85.3" y="135.4">RE1</text>
<text x="71.6" y="140.5">RB4</text>
<text x="71.6" y="143">RC2</text>
<text x="85.3" y="140.5">RF4</text>
<text x="85.3" y="143">RF5</text>
<text x="71.6" y="145.5">RC3</text>
<text x="71.6" y="148.1">RB2</text>
<text x="85.3" y="145.5">RF6</text>
<text x="85.3" y="148.1">RF7</text>
<text x="71.6" y="150.6">RB1</text>
<text x="71.6" y="153.2">RC4</text>
<text x="71.6" y="155.7">RC5</text>
<text x="85.2" y="150.6">RB5</text>
<text x="85.2" y="153.2">RD5</text>
<text x="85.2" y="155.7">RD6</text>
<text x="71.6" y="158.2">RC6</text>
<text x="71.6" y="160.8">RD4</text>
<text x="85.1" y="160.8">GND</text>
<text x="85.2" y="158.2">RD7</text>
<text x="71.6" y="163.3">GND</text>
<text x="71.6" y="165.9">RA3</text>
<text x="85.3" y="163.3">RA0</text>
<text x="85.3" y="165.9">RA1</text>
<text x="71.6" y="168.4">RA4</text>
<text x="71.6" y="170.9">RE2</text>
<text x="71.6" y="173.5">RC7</text>
<text x="85.2" y="170.9">RB0</text>
<text x="85.2" y="173.5">RB3</text>
<text x="85.3" y="168.4">RA2</text>
<text x="71.6" y="176">RD0</text>
<text x="71.6" y="178.6">RD1</text>
<text x="85.3" y="176">RA5</text>
<text x="85.3" y="178.6">RA6</text>
<text x="71.6" y="181.1">RD2</text>
<text x="71.6" y="183.6">RD3</text>
<text x="85.3" y="181.1">RA7</text>
<text x="85.5" y="183.6">VTG</text>
<text x="71.6" y="186.2">GND</text>
<text x="71.6" y="188.7">RF0</text>
<text x="71.6" y="191.3">RF1</text>
<text x="85.1" y="186.2">GND</text>
<text x="85.2" y="188.7">RB7</text>
<text x="85.3" y="191.3">RE3</text>
<text x="71.6" y="193.8">RF2</text>
<text x="71.6" y="196.3">RF3</text>
<text x="84.3" y="196.3">VBUS</text>
<text x="84.5" y="193.8">VOFF</text>
</g>
<g font-size="1" fill="#840000">
<text x="264.4" y="69.3">SE</text>
<text x="69.3" y="126.8">1</text>
<text x="69.3" y="129.4">2</text>
<text x="69.3" y="131.9">3</text>
<text x="89.1" y="126.8">29</text>
<text x="89.1" y="129.4">30</text>
<text x="89.1" y="131.9">31</text>
<text x="69.3" y="134.4">4</text>
<text x="69.3" y="137">5</text>
<text x="89.1" y="134.4">32</text>
<text x="89.1" y="137">33</text>
<text x="69.3" y="139.5">6</text>
<text x="69.3" y="142.1">7</text>
<text x="89.1" y="139.5">34</text>
<text x="89.1" y="142.1">35</text>
<text x="68.8" y="149.7">10</text>
<text x="69.3" y="144.6">8</text>
<text x="69.3" y="147.1">9</text>
<text x="89.1" y="144.6">36</text>
<text x="89.1" y="147.1">37</text>
<text x="89.1" y="149.7">38</text>
<text x="68.8" y="152.2">11</text>
<text x="68.8" y="154.8">12</text>
<text x="89.1" y="152.2">39</text>
<text x="89.1" y="154.8">40</text>
<text x="68.8" y="157.3">13</text>
<text x="68.8" y="159.8">14</text>
<text x="89.1" y="157.3">41</text>
<text x="89.1" y="159.8">42</text>
<text x="68.8" y="162.4">15</text>
<text x="68.8" y="164.9">16</text>
<text x="68.8" y="167.5">17</text>
<text x="89.1" y="162.4">43</text>
<text x="89.1" y="164.9">44</text>
<text x="89.1" y="167.5">45</text>
<text x="68.8" y="170">18</text>
<text x="68.8" y="172.5">19</text>
<text x="89.1" y="170">46</text>
<text x="89.1" y="172.5">47</text>
<text x="68.8" y="175.1">20</text>
<text x="68.8" y="177.6">21</text>
<text x="89.1" y="175.1">48</text>
<text x="89.1" y="177.6">49</text>
<text x="68.8" y="180.2">22</text>
<text x="68.8" y="182.7">23</text>
<text x="68.8" y="185.2">24</text>
<text x="89.1" y="180.2">50</text>
<text x="89.1" y="182.7">51</text>
<text x="89.1" y="185.2">52</text>
<text x="68.8" y="187.8">25</text>
<text x="68.8" y="190.3">26</text>
<text x="89.1" y="187.8">53</text>
<text x="89.1" y="190.3">54</text>
<text x="68.8" y="192.9">27</text>
<text x="68.8" y="195.4">28</text>
<text x="89.1" y="192.9">55</text>
<text x="89.1" y="195.4">56</text>
</g>
</svg>
